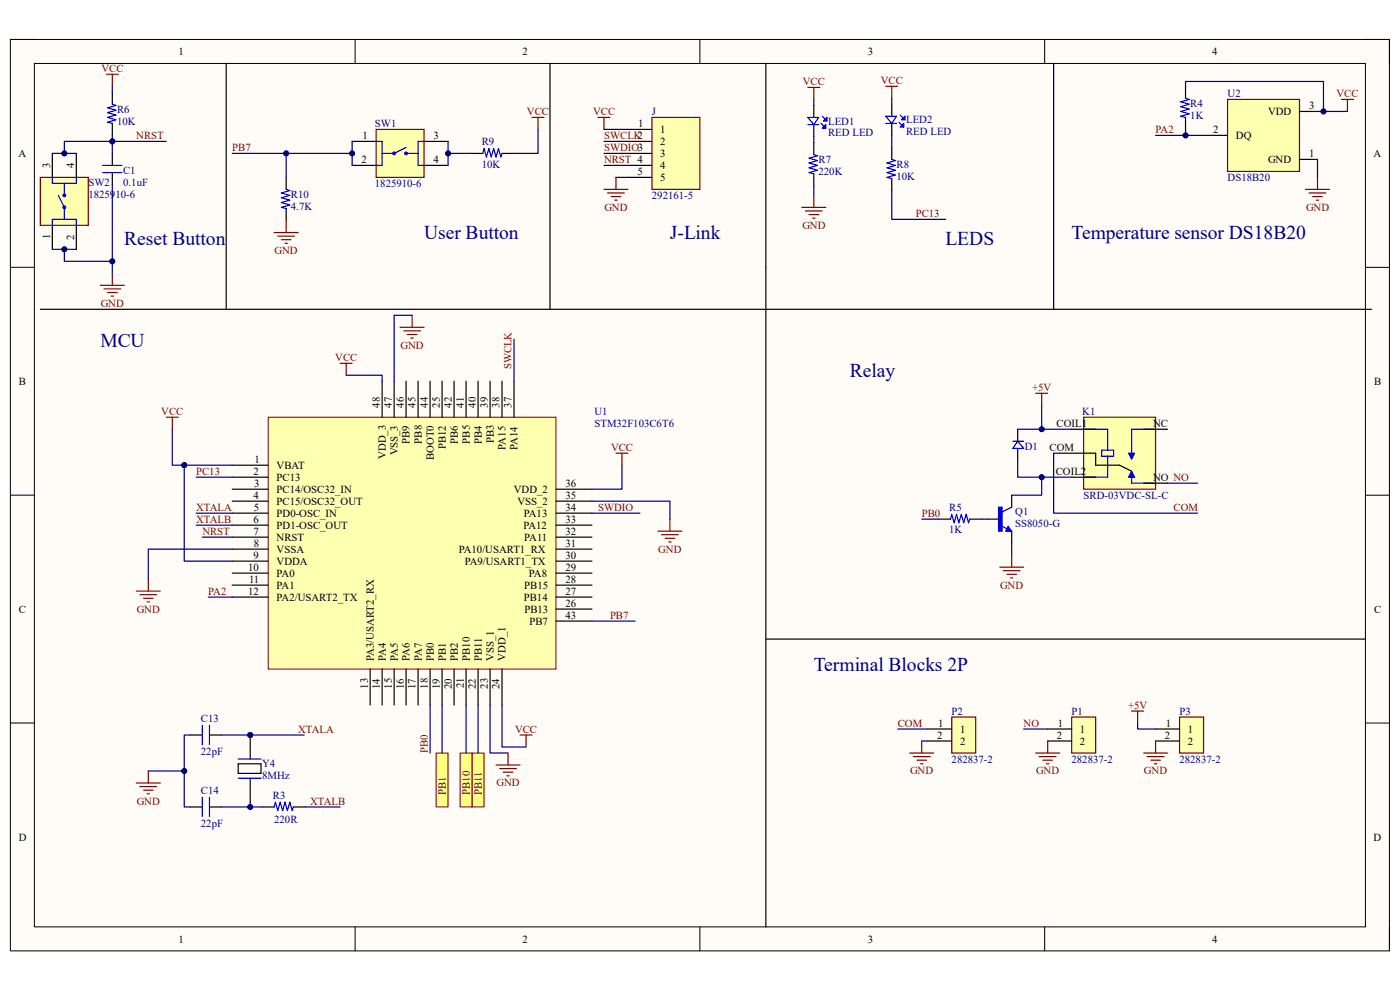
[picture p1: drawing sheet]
<svg xmlns="http://www.w3.org/2000/svg" width="297mm" height="210mm" viewBox="0 0 297 210" stroke-linecap="round" stroke-linejoin="round" font-family="sans-serif">
<path d="M2.2 8.4h292.6v193.3h-292.6z" fill-rule="evenodd" fill="#fffcf8"/>
<path d="M2.2 8.4h292.6v193.3h-292.6z" fill="none" stroke="#000" stroke-width=".21"/>
<path d="M7.3 13.5h282.4v183.1h-282.4z" fill-rule="evenodd" fill="#fffcf8"/>
<g fill="none" stroke="#000" stroke-width=".21">
<path d="M2.2 8.4h5.1M7.3 13.5h282.4v183.1h-282.4zM75.3 8.4v5.1M148.5 8.4v5.1M221.6 8.4v5.1M289.7 8.4h5.1v5.1M2.2 56.7h5.1M289.7 56.7h5.1M2.2 105h5.1M289.7 105.1h5.1M2.2 153.4h5.1M289.7 153.4h5.1"/>
<path d="M75.3 196.6v5.1M148.5 196.6v5.1M221.6 196.6v5.1M294.8 196.6v5.1"/>
</g>
<g fill="none" stroke="#800000" stroke-width=".25">
<path d="M72.2 77.1h2.5M73.4 77.1v2.5M35.3 88.5h2.5M36.5 88.5v2.6M130.7 96.1h2.5M131.9 96.1v2.6M139.6 112.7h5.1M140.3 113.4h3.6M141.1 114.2h2M141.9 115h.5M142.1 110.1v2.6M28.9 125.4h5.1"/>
<path d="M29.7 126.2h3.5M30.4 126.9h2.1M31.2 127.7h.5M31.5 122.9v2.5M107.8 159.7v2.6M110.3 155.9h2.6M111.6 155.9v2.6M105.2 162.3h5.1M106 163h3.6M106.8 163.8h2M107.5 164.6h.5"/>
</g>
<circle cx="53.1" cy="155.9" r=".51" fill="#000080"/>
<circle cx="53.1" cy="155.9" r=".51" fill="none" stroke="#000080" stroke-width=".21"/>
<path d="M53.1 155.9v5.1M50.5 162h4.9v2.1h-4.9z" fill="none" stroke="#000" stroke-width=".25"/>
<circle cx="53.1" cy="155.9" r=".51" fill="#000080"/>
<circle cx="53.1" cy="155.9" r=".51" fill="none" stroke="#000080" stroke-width=".21"/>
<path d="M40.4 155.9h2.5M44.4 155.9h2.6M40.4 171.2h2.5M44.4 171.2h2.6M53.1 165.1v5.1M55.6 171.2h2.6M62.2 171.2h2.6" fill="none" stroke="#000" stroke-width=".25"/>
<path d="M42.9 153.9v4.1M44.4 153.9v4.1M42.9 169.2v4M44.4 169.2v4M50.5 161h4.9M50.5 165.1h4.9M58.2 171.2l.2-1 .5 1.8 .5-1.8 .6 1.8 .5-1.8 .5 1.8 .5-1.8 .5 1.8 .2-.8" fill="none" stroke="#00f" stroke-width=".25"/>
<path d="M84.9 69.4h5.1M85.6 70.2h3.6M86.4 71h2M87.2 71.7h.5M87.4 66.9v2.5M28.9 166.1h5.1M29.7 166.9h3.5M30.4 167.6h2.1M31.2 168.4h.5M31.5 163.6v2.5" fill="none" stroke="#800000" stroke-width=".25"/>
<path d="M92.5 159.7h2.6v11.5h-2.6z" fill-rule="evenodd" fill="#ffff80"/>
<path d="M92.5 159.7h2.6v11.5h-2.6z" fill="none" stroke="#800000" stroke-width=".21"/>
<path d="M100.1 159.7h2.6v11.5h-2.6z" fill-rule="evenodd" fill="#ffff80"/>
<path d="M100.1 159.7h2.6v11.5h-2.6z" fill="none" stroke="#800000" stroke-width=".21"/>
<path d="M56.9 88.5h61.1v53.4h-61.1z" fill-rule="evenodd" fill="#ffffb0"/>
<path d="M56.9 88.5h61.1v53.4h-61.1z" fill="none" stroke="#800000" stroke-width=".21"/>
<g fill="none" stroke="#000" stroke-width=".25">
<path d="M49.3 98.7h7.6M81.1 80.9v7.6M83.6 80.9v7.6M86.2 80.9v7.6M88.7 80.9v7.6M91.2 80.9v7.6M93.8 80.9v7.6M96.3 80.9v7.6M98.9 80.9v7.6M101.4 80.9v7.6M104 80.9v7.6M106.5 80.9v7.6"/>
<path d="M109.1 80.9v7.6M49.3 101.2h7.6M49.3 103.8h7.6M49.3 106.3h7.6M49.3 108.9h7.6M49.3 111.4h7.6M49.3 114h7.6M49.3 116.5h7.6M49.3 119h7.6M118 103.8h7.6M118 106.3h7.6M118 108.9h7.6"/>
<path d="M118 111.4h7.6M118 114h7.6M118 116.5h7.6M118 119h7.6M49.3 121.6h7.6M49.3 124.1h7.6M49.3 126.7h7.6M118 121.6h7.6M118 124.1h7.6M118 126.7h7.6M118 131.8h7.6M118 129.2h7.6"/>
<path d="M78.5 141.9v7.7M81.1 141.9v7.7M83.6 141.9v7.7M86.2 141.9v7.7M88.7 141.9v7.7M91.2 141.9v7.7M93.8 141.9v7.7M96.3 141.9v7.7M98.9 141.9v7.7M101.4 141.9v7.7M104 141.9v7.7M106.5 141.9v7.7"/>
</g>
<path d="M126.9 24.9h2.5M128.1 24.9v2.6M130.7 37.6v2.6M128.1 40.2h5.1M128.9 40.9h3.6M129.7 41.7h2M130.4 42.5h.5" fill="none" stroke="#800000" stroke-width=".25"/>
<path d="M97.6 159.7h2.5v11.5h-2.5z" fill-rule="evenodd" fill="#ffff80"/>
<path d="M97.6 159.7h2.5v11.5h-2.5z" fill="none" stroke="#800000" stroke-width=".21"/>
<path d="M138.3 24.9h10.2v15.3h-10.2z" fill-rule="evenodd" fill="#ffffb0"/>
<path d="M138.3 24.9h10.2v15.3h-10.2z" fill="none" stroke="#800000" stroke-width=".25"/>
<path d="M133.2 27.5h5.1M133.2 30h5.1M133.2 32.5h5.1M133.2 35.1h5.1M133.2 37.6h5.1" fill="none" stroke="#000" stroke-width=".25"/>
<path d="M260.4 21.1h15.3v15.3h-15.3z" fill-rule="evenodd" fill="#ffffb0"/>
<path d="M260.4 21.1h15.3v15.3h-15.3zM279.5 37.6v2.6M284.6 21.1h2.5M285.9 21.1v2.5M277 40.2h5M277.7 40.9h3.6M278.5 41.7h2M279.3 42.5h.5" fill="none" stroke="#800000" stroke-width=".25"/>
<path d="M251.5 18.3v2.5M251.5 24.9v2.6M257.9 28.7h2.5M275.7 23.6h2.5M275.7 33.8h2.5" fill="none" stroke="#000" stroke-width=".25"/>
<path d="M251.5 20.8l.8 .3-1.8 .5 1.8 .5-1.8 .5 1.8 .5-1.8 .5 1.8 .6-1.8 .5 1 .2" fill="none" stroke="#00f" stroke-width=".25"/>
<path d="M201.9 152.1h5.1v7.6h-5.1z" fill-rule="evenodd" fill="#ffffb0"/>
<path d="M201.9 152.1h5.1v7.6h-5.1z" fill="none" stroke="#800000" stroke-width=".25"/>
<path d="M196.8 154.7h5.1M196.8 157.2h5.1" fill="none" stroke="#000" stroke-width=".25"/>
<path d="M229.9 88.5h15.3v15.3h-15.3z" fill-rule="evenodd" fill="#ffffb0"/>
<path d="M229.9 88.5h15.3v15.3h-15.3z" fill="none" stroke="#800000" stroke-width=".25"/>
<path d="M229.9 91.1h5.1v4.4M233.7 95.5h2.6v1.3h-2.6zM235 96.8v4.4h-5.1M245.2 91.1h-5.1v2.5M240.1 102.5h5.1" fill="none" stroke="#00f" stroke-width=".25"/>
<path d="M240.1 100l.6 1.2h-1.3z" fill="#00f"/>
<path d="M240.1 100l.6 1.2h-1.3z" fill="none" stroke="#00f" stroke-width=".25"/>
<path d="M239.4 96.1h1.3l-.6 1.3z" fill="#00f"/>
<path d="M239.4 96.1h1.3l-.6 1.3zM240.1 93.6v2.5M201.7 110.1l.2-1 .5 1.8 .5-1.8 .5 1.8 .5-1.8 .5 1.8 .6-1.8 .5 1.8 .2-.8M240.1 101.2v1.3" fill="none" stroke="#00f" stroke-width=".25"/>
<path d="M224.8 96.1h7.6v2.6h5.1l2.6 1.3M227.4 91.1h5M242.6 91.1h5.1M199.1 110.1h2.6M205.7 110.1h2.6M227.4 101.2h5M242.6 102.5h5.1" fill="none" stroke="#000" stroke-width=".25"/>
<path d="M214.6 117.8v2.5M212.1 120.3h5.1M212.9 121.1h3.5M213.6 121.8h2M214.4 122.6h.5" fill="none" stroke="#800000" stroke-width=".25"/>
<path d="M227.4 152.1h5v7.6h-5z" fill-rule="evenodd" fill="#ffffb0"/>
<path d="M227.4 152.1h5v7.6h-5z" fill="none" stroke="#800000" stroke-width=".25"/>
<path d="M222.3 154.7h5.1M222.3 157.2h5.1" fill="none" stroke="#000" stroke-width=".25"/>
<path d="M250.2 152.1h5.1v7.6h-5.1z" fill-rule="evenodd" fill="#ffffb0"/>
<g fill="none" stroke="#800000" stroke-width=".25">
<path d="M219.7 83.4h2.6M221 83.4v2.6M193 159.7h5.1M195.5 157.2v2.5M219.7 159.7h5.1M222.3 157.2v2.5M240.1 150.8h2.5M241.3 150.8v2.6M242.6 159.7h5.1M245.2 157.2v2.5M250.2 152.1h5.1v7.6h-5.1zM193.8 160.5h3.5"/>
<path d="M194.5 161.3h2.1M195.3 162h.5M220.5 160.5h3.5M221.2 161.3h2.1M222 162h.5M243.4 160.5h3.5M244.1 161.3h2.1M244.9 162h.5"/>
</g>
<path d="M172.7 22.4v2.5M172.7 26.4v2.6M245.2 154.7h5M245.2 157.2h5" fill="none" stroke="#000" stroke-width=".25"/>
<path d="M171.4 24.9h2.3l-1 1.5zM171.4 26.4h2.3M174.2 26.2l1 1" fill="none" stroke="#00f" stroke-width=".25"/>
<path d="M175.2 26.4v.8h-.8z" fill="#00f"/>
<path d="M174.4 24.7l1.1 1M175.2 26.4v.8h-.8z" fill="none" stroke="#00f" stroke-width=".25"/>
<path d="M174.7 25.7l.8-.8v.8z" fill="#00f"/>
<path d="M174.7 25.7l.8-.8v.8zM187.9 24.7h2.3l-1 1.5zM187.9 26.2h2.3M190.7 25.9l1 1" fill="none" stroke="#00f" stroke-width=".25"/>
<path d="M189.2 22.1v2.6M189.2 26.2v2.5" fill="none" stroke="#000" stroke-width=".25"/>
<path d="M191 26.9l.7-.7v.7z" fill="#00f"/>
<path d="M191 26.9l.7-.7v.7zM191 24.4l1 1" fill="none" stroke="#00f" stroke-width=".25"/>
<path d="M191.2 25.4l.8-.7v.7z" fill="#00f"/>
<path d="M21.8 36.6h4.1M21.8 35.1h4.1M23.8 22.1l.8 .3-1.8 .5 1.8 .5-1.8 .5 1.8 .5-1.8 .5 1.8 .5-1.8 .5 1 .3M102.4 32.5l.3-1 .5 1.8 .5-1.8 .5 1.8 .5-1.8 .5 1.8 .5-1.8 .6 1.8 .2-.8M172.7 32.8l.7 .3-1.8 .5 1.8 .5-1.8 .5 1.8 .5-1.8 .5 1.8 .5-1.8 .5 1.1 .3M189.2 33.8l.7 .3-1.7 .5 1.7 .5-1.7 .5 1.7 .5-1.7 .5 1.7 .5-1.7 .5 1 .3M191.2 25.4l.8-.7v.7zM60.7 40.2l.8 .2-1.8 .5 1.8 .5-1.8 .6 1.8 .5-1.8 .5 1.8 .5-1.8 .5 1 .2M214.9 93.6h2.3M215.9 93.6l1.3 1.5h-2.3z" fill="none" stroke="#00f" stroke-width=".25"/>
<g fill="none" stroke="#000" stroke-width=".25">
<path d="M23.8 19.6v2.5M48 13.5v52.1M116.7 13.5v52.1M162.5 13.5v183.1M223.5 13.5v52.1M23.8 26.2v2.5M23.8 32.5v2.6M23.8 36.6v2.6M60.7 37.6v2.6M99.9 32.5h2.5M106.5 32.5h2.6M172.7 30.3v2.5"/>
<path d="M172.7 36.9v2.5M189.2 31.3v2.5M189.2 37.9v2.5M60.7 44.2v2.6M8.6 65.6h282.3M215.9 91.1v2.5M215.9 95.1v2.6M162.5 135.6h127.2"/>
</g>
<g fill="none" stroke="#800000" stroke-width=".25">
<path d="M22.6 15.8h2.5M23.8 15.8v2.5M171.4 18.6h2.5M172.7 18.5v2.6M187.9 18.3h2.6M189.2 18.3v2.5M112.9 24.9h2.5M114.1 24.9v2.6M23.8 58v2.5M58.2 49.3h5.1M58.9 50.1h3.6M59.7 50.9h2"/>
<path d="M60.5 51.6h.5M60.7 46.8v2.5M170.1 44h5.1M170.9 44.8h3.5M171.6 45.5h2.1M172.4 46.3h.5M172.7 41.4v2.6M21.3 60.5h5.1M22 61.3h3.6M22.8 62.1h2M23.6 62.8h.5"/>
</g>
<path d="M79.8 27.5h10.2v10.1h-10.2z" fill-rule="evenodd" fill="#ffffb0"/>
<path d="M79.8 27.5h10.2v10.1h-10.2z" fill="none" stroke="#800000" stroke-width=".25"/>
<g fill="none" stroke="#00f" stroke-width=".25">
<path d="M79.8 30h1.3v5.1h-1.3M86.2 31.3l-2.6 1.2h-2.5M86.2 32.5h2.5M90 30h-1.3v5.1h1.3"/>
<circle cx="83.6" cy="32.5" r=".25"/>
<circle cx="86.2" cy="32.5" r=".25"/>
</g>
<path d="M74.7 30h5.1M74.7 35.1h5.1M90 30h5.1M90 35.1h5.1" fill="none" stroke="#000" stroke-width=".25"/>
<path d="M8.6 37.6h10.1v10.2h-10.1z" fill-rule="evenodd" fill="#ffffb0"/>
<path d="M8.6 37.6h10.1v10.2h-10.1z" fill="none" stroke="#800000" stroke-width=".25"/>
<g fill="none" stroke="#00f" stroke-width=".25">
<path d="M11.1 37.6v1.3h5.1v-1.3M13.6 38.9v2.5M11.1 47.8v-1.3h5.1v1.3M12.4 41.4l1.2 2.6v2.5"/>
<circle cx="13.6" cy="44" r=".25"/>
<circle cx="13.6" cy="41.4" r=".25"/>
<circle cx="13.7" cy="41.4" r=".25"/>
<circle cx="13.7" cy="44" r=".25"/>
</g>
<path d="M11.1 32.5v5.1M16.2 32.5v5.1M11.1 47.8v5.1M16.2 47.8v5.1" fill="none" stroke="#000" stroke-width=".25"/>
<path d="M73.4 79.6h7.7v1.3M36.5 91.1v7.6h2.6M131.9 98.7v5.1h-6.3M49.3 116.5h-17.8v6.4M125.6 106.3h16.5v3.8M44.2 126.7h5.1M125.6 131.8h9.1M104 149.6v10.1h3.8M106.5 149.6v8.9h5.1" fill="none" stroke="#000080" stroke-width=".25"/>
<circle cx="39.1" cy="98.7" r=".51" fill="#000080"/>
<circle cx="39.1" cy="98.7" r=".51" fill="none" stroke="#000080" stroke-width=".21"/>
<path d="M39.1 98.7v20.3h10.2" fill="none" stroke="#000080" stroke-width=".25"/>
<circle cx="39.1" cy="98.7" r=".51" fill="#000080"/>
<circle cx="39.1" cy="98.7" r=".51" fill="none" stroke="#000080" stroke-width=".21"/>
<path d="M39.1 98.7h10.2" fill="none" stroke="#000080" stroke-width=".25"/>
<circle cx="39.1" cy="98.7" r=".51" fill="#000080"/>
<circle cx="39.1" cy="98.7" r=".51" fill="none" stroke="#000080" stroke-width=".21"/>
<path d="M40.4 155.9h-1.3v7.7h-7.6" fill="none" stroke="#000080" stroke-width=".25"/>
<circle cx="39.1" cy="163.6" r=".51" fill="#000080"/>
<circle cx="39.1" cy="163.6" r=".51" fill="none" stroke="#000080" stroke-width=".21"/>
<path d="M39.1 163.6v7.6h1.3" fill="none" stroke="#000080" stroke-width=".25"/>
<circle cx="39.1" cy="163.6" r=".51" fill="#000080"/>
<circle cx="39.1" cy="163.6" r=".51" fill="none" stroke="#000080" stroke-width=".21"/>
<path d="M87.4 66.9h-3.8v14M47 155.9h17.5M93.8 149.6v10.1M98.9 149.6v10.1M101.4 149.6v10.1" fill="none" stroke="#000080" stroke-width=".25"/>
<circle cx="53.1" cy="155.9" r=".51" fill="#000080"/>
<circle cx="53.1" cy="155.9" r=".51" fill="none" stroke="#000080" stroke-width=".21"/>
<path d="M53.1 170.2v1" fill="none" stroke="#000080" stroke-width=".25"/>
<circle cx="53.1" cy="171.2" r=".51" fill="#000080"/>
<circle cx="53.1" cy="171.2" r=".51" fill="none" stroke="#000080" stroke-width=".21"/>
<path d="M251.5 18.3v-1h29.3v6.3M128.1 27.5h5.1M130.7 37.6h2.5M278.2 33.8h1.3v3.8M91.2 149.6v10.1" fill="none" stroke="#000080" stroke-width=".25"/>
<circle cx="280.8" cy="23.6" r=".51" fill="#000080"/>
<circle cx="280.8" cy="23.6" r=".51" fill="none" stroke="#000080" stroke-width=".21"/>
<path d="M251.5 27.5v1.2" fill="none" stroke="#000080" stroke-width=".25"/>
<circle cx="251.5" cy="28.7" r=".51" fill="#000080"/>
<circle cx="251.5" cy="28.7" r=".51" fill="none" stroke="#000080" stroke-width=".21"/>
<path d="M208.3 110.1h1.2M221 101.2v3.9h-6.4" fill="none" stroke="#000080" stroke-width=".25"/>
<circle cx="221" cy="101.2" r=".51" fill="#000080"/>
<circle cx="221" cy="101.2" r=".51" fill="none" stroke="#000080" stroke-width=".21"/>
<path d="M221 86v5.1M195.5 110.1h3.6M214.6 115.2v2.6" fill="none" stroke="#000080" stroke-width=".25"/>
<circle cx="221" cy="91.1" r=".51" fill="#000080"/>
<circle cx="221" cy="91.1" r=".51" fill="none" stroke="#000080" stroke-width=".21"/>
<path d="M23.8 18.3v1.3M114.1 27.5v5h-5M172.7 29v1.3M172.7 39.4v2M189.2 20.8v1.3M245.2 28.7h12.7M195.5 157.2h1.3M241.3 153.4v1.3h3.9" fill="none" stroke="#000080" stroke-width=".25"/>
<circle cx="251.5" cy="28.7" r=".51" fill="#000080"/>
<circle cx="251.5" cy="28.7" r=".51" fill="none" stroke="#000080" stroke-width=".21"/>
<path d="M278.2 23.6h7.7" fill="none" stroke="#000080" stroke-width=".25"/>
<circle cx="280.8" cy="23.6" r=".51" fill="#000080"/>
<circle cx="280.8" cy="23.6" r=".51" fill="none" stroke="#000080" stroke-width=".21"/>
<path d="M215.9 97.7v3.5h11.5" fill="none" stroke="#000080" stroke-width=".25"/>
<circle cx="221" cy="101.2" r=".51" fill="#000080"/>
<circle cx="221" cy="101.2" r=".51" fill="none" stroke="#000080" stroke-width=".21"/>
<path d="M215.9 91.1h11.5" fill="none" stroke="#000080" stroke-width=".25"/>
<circle cx="221" cy="91.1" r=".51" fill="#000080"/>
<circle cx="221" cy="91.1" r=".51" fill="none" stroke="#000080" stroke-width=".21"/>
<path d="M60.7 32.5v5.1M189.2 28.7v2.6" fill="none" stroke="#000080" stroke-width=".25"/>
<circle cx="60.7" cy="32.5" r=".51" fill="#000080"/>
<circle cx="60.7" cy="32.5" r=".51" fill="none" stroke="#000080" stroke-width=".21"/>
<path d="M189.2 40.4v6.1h11.4M41.6 101.2h7.7M41.6 108.9h7.7M41.6 111.4h7.7M42.9 114h6.4M47 171.2h8.6" fill="none" stroke="#000080" stroke-width=".25"/>
<circle cx="53.1" cy="171.2" r=".51" fill="#000080"/>
<circle cx="53.1" cy="171.2" r=".51" fill="none" stroke="#000080" stroke-width=".21"/>
<path d="M74.7 30v2.5h-25.4M128.1 30h5.1M128.1 32.5h5.1M128.1 35.1h5.1M109.1 72v8.9M224.8 96.1h-1.3v12.8h30.6M125.6 108.9h10.2M247.7 102.5h6.4M190.5 154.7h6.3M217.2 154.7h5.1M64.8 171.2h7.4" fill="none" stroke="#000080" stroke-width=".25"/>
<circle cx="74.7" cy="32.5" r=".51" fill="#000080"/>
<circle cx="74.7" cy="32.5" r=".51" fill="none" stroke="#000080" stroke-width=".21"/>
<circle cx="60.7" cy="32.5" r=".51" fill="#000080"/>
<circle cx="60.7" cy="32.5" r=".51" fill="none" stroke="#000080" stroke-width=".21"/>
<path d="M74.7 32.5v2.6" fill="none" stroke="#000080" stroke-width=".25"/>
<circle cx="74.7" cy="32.5" r=".51" fill="#000080"/>
<circle cx="74.7" cy="32.5" r=".51" fill="none" stroke="#000080" stroke-width=".21"/>
<path d="M99.9 32.5h-4.8v2.6" fill="none" stroke="#000080" stroke-width=".25"/>
<circle cx="95.1" cy="32.5" r=".51" fill="#000080"/>
<circle cx="95.1" cy="32.5" r=".51" fill="none" stroke="#000080" stroke-width=".21"/>
<path d="M95.1 30v2.5" fill="none" stroke="#000080" stroke-width=".25"/>
<circle cx="95.1" cy="32.5" r=".51" fill="#000080"/>
<circle cx="95.1" cy="32.5" r=".51" fill="none" stroke="#000080" stroke-width=".21"/>
<path d="M23.8 39.2v16.2" fill="none" stroke="#000080" stroke-width=".25"/>
<circle cx="23.8" cy="55.4" r=".51" fill="#000080"/>
<circle cx="23.8" cy="55.4" r=".51" fill="none" stroke="#000080" stroke-width=".21"/>
<path d="M11.1 52.9h2.5v2.5h10.2v2.6" fill="none" stroke="#000080" stroke-width=".25"/>
<circle cx="13.7" cy="52.9" r=".51" fill="#000080"/>
<circle cx="13.7" cy="52.9" r=".51" fill="none" stroke="#000080" stroke-width=".21"/>
<circle cx="23.8" cy="55.4" r=".51" fill="#000080"/>
<circle cx="23.8" cy="55.4" r=".51" fill="none" stroke="#000080" stroke-width=".21"/>
<path d="M13.6 52.9h2.6" fill="none" stroke="#000080" stroke-width=".25"/>
<circle cx="13.7" cy="52.9" r=".51" fill="#000080"/>
<circle cx="13.7" cy="52.9" r=".51" fill="none" stroke="#000080" stroke-width=".21"/>
<path d="M11.1 32.5h5.1" fill="none" stroke="#000080" stroke-width=".25"/>
<circle cx="13.7" cy="32.5" r=".51" fill="#000080"/>
<circle cx="13.7" cy="32.5" r=".51" fill="none" stroke="#000080" stroke-width=".21"/>
<path d="M23.8 28.7v3.8" fill="none" stroke="#000080" stroke-width=".25"/>
<circle cx="23.8" cy="30" r=".51" fill="#000080"/>
<circle cx="23.8" cy="30" r=".51" fill="none" stroke="#000080" stroke-width=".21"/>
<path d="M23.8 30h-10.2v2.5" fill="none" stroke="#000080" stroke-width=".25"/>
<circle cx="13.7" cy="32.5" r=".51" fill="#000080"/>
<circle cx="13.7" cy="32.5" r=".51" fill="none" stroke="#000080" stroke-width=".21"/>
<circle cx="23.8" cy="30" r=".51" fill="#000080"/>
<circle cx="23.8" cy="30" r=".51" fill="none" stroke="#000080" stroke-width=".21"/>
<path d="M23.8 30h11.5" fill="none" stroke="#000080" stroke-width=".25"/>
<circle cx="23.8" cy="30" r=".51" fill="#000080"/>
<circle cx="23.8" cy="30" r=".51" fill="none" stroke="#000080" stroke-width=".21"/>
<path d="M172.7 21.1v1.3" fill="none" stroke="#000080" stroke-width=".25"/>
<path d="M211.8 107.6h.8v5.1h-.8z" fill-rule="evenodd" fill="#00f"/>
<path d="M211.8 107.6h.8v5.1h-.8zM212.4 111.6l1.2 .6M213.9 111.7l.7 1h-1.2zM213.9 112.2l.1 .2h-.4l.3-.5 .5 .7h-.8M214.6 107.6l-2 1" fill="none" stroke="#00f" stroke-width=".25"/>
<path d="M209.5 110.1h2.6M214.6 105.1v2.5M214.6 112.7v2.5" fill="none" stroke="#000" stroke-width=".25"/>
<g font-size="4.1" fill="#000080">
<text x="26.4" y="52">Reset Button</text>
<text x="90" y="50.7">User Button</text>
<text x="142.1" y="50.7">J-Link</text>
<text x="200.6" y="52">LEDS</text>
<text x="227.3" y="50.7">Temperature sensor DS18B20</text>
<text x="21.3" y="73.6">MCU</text>
<text x="180.3" y="80">Relay</text>
<text x="172.6" y="142.3">Terminal Blocks 2P</text>
</g>
<g font-size="2.3">
<text x="37.9" y="11.7">1</text>
<text x="110.9" y="11.7">2</text>
<text x="184.1" y="11.7">3</text>
<text x="257.1" y="11.7">4</text>
<text x="277.7" y="23.1">3</text>
<text x="76.9" y="29.5">1</text>
<text x="92" y="29.5">3</text>
<text x="135.4" y="26.9">1</text>
<text x="140.1" y="28.2">1</text>
<text x="257.3" y="28.2">2</text>
<text x="262.2" y="29.5">DQ</text>
<text x="269" y="24.4">VDD</text>
<text x="3.9" y="33.3">A</text>
<text x="10.6" y="35.6" transform="rotate(-90 10.6 35.6)">3</text>
<text x="15.7" y="35.6" transform="rotate(-90 15.7 35.6)">4</text>
<text x="76.7" y="34.6">2</text>
<text x="92" y="34.6">4</text>
<text x="140.1" y="30.7">2</text>
<text x="140.1" y="33.3">3</text>
<text x="140.1" y="35.9">4</text>
<text x="269" y="34.6">GND</text>
<text x="277.7" y="33.3">1</text>
<text x="291.4" y="33.3">A</text>
<text x="135.3" y="37.1">5</text>
<text x="140.1" y="38.4">5</text>
<text x="10.6" y="50.7" transform="rotate(-90 10.6 50.7)">1</text>
<text x="15.7" y="50.9" transform="rotate(-90 15.7 50.9)">2</text>
<text x="4" y="81.6">B</text>
<text x="291.5" y="81.6">B</text>
<text x="80.6" y="86.5" transform="rotate(-90 80.6 86.5)">48</text>
<text x="83.1" y="86.5" transform="rotate(-90 83.1 86.5)">47</text>
<text x="85.6" y="86.5" transform="rotate(-90 85.6 86.5)">46</text>
<text x="88.2" y="86.5" transform="rotate(-90 88.2 86.5)">45</text>
<text x="90.8" y="86.5" transform="rotate(-90 90.8 86.5)">44</text>
<text x="93.3" y="86.5" transform="rotate(-90 93.3 86.5)">25</text>
<text x="95.8" y="86.5" transform="rotate(-90 95.8 86.5)">42</text>
<text x="98.4" y="86.5" transform="rotate(-90 98.4 86.5)">41</text>
<text x="100.9" y="86.5" transform="rotate(-90 100.9 86.5)">40</text>
<text x="103.5" y="86.5" transform="rotate(-90 103.5 86.5)">39</text>
<text x="106" y="86.5" transform="rotate(-90 106 86.5)">38</text>
<text x="108.5" y="86.5" transform="rotate(-90 108.5 86.5)">37</text>
<text x="86.9" y="94.1" transform="rotate(-90 86.9 94.1)">PB9</text>
<text x="89.5" y="94.1" transform="rotate(-90 89.5 94.1)">PB8</text>
<text x="94.6" y="95.3" transform="rotate(-90 94.6 95.3)">PB12</text>
<text x="97.1" y="94.1" transform="rotate(-90 97.1 94.1)">PB6</text>
<text x="99.7" y="94.1" transform="rotate(-90 99.7 94.1)">PB5</text>
<text x="102.2" y="94.1" transform="rotate(-90 102.2 94.1)">PB4</text>
<text x="104.7" y="94.1" transform="rotate(-90 104.7 94.1)">PB3</text>
<text x="107.3" y="95.4" transform="rotate(-90 107.3 95.4)">PA15</text>
<text x="109.8" y="95.5" transform="rotate(-90 109.8 95.5)">PA14</text>
<text x="222.7" y="95.6">COM</text>
<text x="224.2" y="90.6">COIL1</text>
<text x="244.6" y="90.6">NC</text>
<text x="53.8" y="100.7">2</text>
<text x="54" y="98.2">1</text>
<text x="58.7" y="99.4">VBAT</text>
<text x="58.7" y="102">PC13</text>
<text x="81.8" y="97.4" transform="rotate(-90 81.8 97.4)">VDD_3</text>
<text x="84.4" y="96.6" transform="rotate(-90 84.4 96.6)">VSS_3</text>
<text x="92" y="97.6" transform="rotate(-90 92 97.6)">BOOT0</text>
<text x="224" y="100.7">COIL2</text>
<text x="244.6" y="102">NO NO</text>
<text x="53.8" y="105.8">4</text>
<text x="53.9" y="103.3">3</text>
<text x="58.7" y="104.5">PC14/OSC32_IN</text>
<text x="58.7" y="107.1">PC15/OSC32_OUT</text>
<text x="109" y="104.5">VDD_2</text>
<text x="109.8" y="107.1">VSS_2</text>
<text x="120" y="105.8">35</text>
<text x="120" y="103.3">36</text>
<text x="53.8" y="110.9">6</text>
<text x="53.8" y="113.4">7</text>
<text x="53.8" y="108.3">5</text>
<text x="58.7" y="109.6">PD0-OSC_IN</text>
<text x="58.7" y="112.1">PD1-OSC_OUT</text>
<text x="111" y="112.1">PA12</text>
<text x="111.1" y="109.6">PA13</text>
<text x="120" y="113.4">32</text>
<text x="120" y="110.9">33</text>
<text x="120" y="108.3">34</text>
<text x="53.8" y="118.5">9</text>
<text x="53.8" y="116">8</text>
<text x="58.7" y="114.7">NRST</text>
<text x="58.7" y="117.3">VSSA</text>
<text x="58.7" y="119.8">VDDA</text>
<text x="97.3" y="117.3">PA10/USART1_RX</text>
<text x="98.6" y="119.8">PA9/USART1_TX</text>
<text x="111.2" y="114.7">PA11</text>
<text x="120" y="118.5">30</text>
<text x="120" y="116">31</text>
<text x="52.7" y="121.1">10</text>
<text x="52.8" y="123.6">11</text>
<text x="58.7" y="122.3">PA0</text>
<text x="58.7" y="124.9">PA1</text>
<text x="111.2" y="124.9">PB15</text>
<text x="112.2" y="122.3">PA8</text>
<text x="120" y="123.6">28</text>
<text x="120" y="121.1">29</text>
<text x="4" y="130">C</text>
<text x="52.7" y="126.2">12</text>
<text x="58.7" y="127.4">PA2/USART2_TX</text>
<text x="111.1" y="127.4">PB14</text>
<text x="111.3" y="130">PB13</text>
<text x="120" y="131.2">43</text>
<text x="120" y="128.7">26</text>
<text x="120" y="126.2">27</text>
<text x="291.5" y="130">C</text>
<text x="112.3" y="132.5">PB7</text>
<text x="79.3" y="140.2" transform="rotate(-90 79.3 140.2)">PA3/USART2_RX</text>
<text x="81.8" y="140.2" transform="rotate(-90 81.8 140.2)">PA4</text>
<text x="84.4" y="140.2" transform="rotate(-90 84.4 140.2)">PA5</text>
<text x="86.9" y="140.2" transform="rotate(-90 86.9 140.2)">PA6</text>
<text x="89.5" y="140.2" transform="rotate(-90 89.5 140.2)">PA7</text>
<text x="92" y="140.2" transform="rotate(-90 92 140.2)">PB0</text>
<text x="94.6" y="140.2" transform="rotate(-90 94.6 140.2)">PB1</text>
<text x="97.1" y="140.2" transform="rotate(-90 97.1 140.2)">PB2</text>
<text x="99.7" y="140.2" transform="rotate(-90 99.7 140.2)">PB10</text>
<text x="102.2" y="140.2" transform="rotate(-90 102.2 140.2)">PB11</text>
<text x="104.7" y="140.2" transform="rotate(-90 104.7 140.2)">VSS_1</text>
<text x="107.3" y="140.2" transform="rotate(-90 107.3 140.2)">VDD_1</text>
<text x="78" y="146.1" transform="rotate(-90 78 146.1)">13</text>
<text x="80.6" y="146.2" transform="rotate(-90 80.6 146.2)">14</text>
<text x="83.1" y="146.1" transform="rotate(-90 83.1 146.1)">15</text>
<text x="85.6" y="146.2" transform="rotate(-90 85.6 146.2)">16</text>
<text x="88.2" y="146.2" transform="rotate(-90 88.2 146.2)">17</text>
<text x="90.8" y="146.1" transform="rotate(-90 90.8 146.1)">18</text>
<text x="93.3" y="146.2" transform="rotate(-90 93.3 146.2)">19</text>
<text x="95.8" y="146.2" transform="rotate(-90 95.8 146.2)">20</text>
<text x="98.4" y="146" transform="rotate(-90 98.4 146)">21</text>
<text x="100.9" y="146.2" transform="rotate(-90 100.9 146.2)">22</text>
<text x="103.5" y="146.1" transform="rotate(-90 103.5 146.1)">23</text>
<text x="106" y="146.2" transform="rotate(-90 106 146.2)">24</text>
<text x="199" y="154.1">1</text>
<text x="203.7" y="155.4">1</text>
<text x="224.5" y="154.1">1</text>
<text x="229.1" y="155.4">1</text>
<text x="247.4" y="154.1">1</text>
<text x="252" y="155.4">1</text>
<text x="198.8" y="156.7">2</text>
<text x="203.7" y="157.9">2</text>
<text x="224.2" y="156.7">2</text>
<text x="229.1" y="157.9">2</text>
<text x="247.1" y="156.7">2</text>
<text x="252" y="157.9">2</text>
<text x="4" y="178.3">D</text>
<text x="291.4" y="178.3">D</text>
<text x="37.9" y="199.9">1</text>
<text x="110.9" y="199.9">2</text>
<text x="184.1" y="199.9">3</text>
<text x="257.1" y="199.9">4</text>
</g>
<g font-size="2.3" fill="#800000">
<text x="21.5" y="15.2">VCC</text>
<text x="186.9" y="17.8">VCC</text>
<text x="170.3" y="18">VCC</text>
<text x="283.5" y="20.6">VCC</text>
<text x="28.9" y="29.5">NRST</text>
<text x="111.8" y="24.4">VCC</text>
<text x="125.8" y="24.4">VCC</text>
<text x="128.1" y="29.5">SWCLK2</text>
<text x="245.2" y="28.2">PA2</text>
<text x="49.3" y="32">PB7</text>
<text x="128.1" y="32">SWDIO3</text>
<text x="128.1" y="34.6">NRST 4</text>
<text x="128.2" y="44.7">GND</text>
<text x="194.3" y="46">PC13</text>
<text x="277.1" y="44.7">GND</text>
<text x="58.3" y="53.9">GND</text>
<text x="170.2" y="48.6">GND</text>
<text x="21.4" y="65.1">GND</text>
<text x="71.1" y="76.5">VCC</text>
<text x="85" y="74">GND</text>
<text x="108.5" y="78.3" transform="rotate(-90 108.5 78.3)">SWCLK</text>
<text x="218.9" y="82.9">+5V</text>
<text x="34.2" y="88">VCC</text>
<text x="129.6" y="95.6">VCC</text>
<text x="41.6" y="100.7">PC13</text>
<text x="41.6" y="108.3">XTALA</text>
<text x="41.6" y="110.9">XTALB</text>
<text x="42.9" y="113.4">NRST</text>
<text x="126.9" y="108.3">SWDIO</text>
<text x="195.5" y="109.6">PB0</text>
<text x="249" y="108.3">COM</text>
<text x="139.7" y="117.3">GND</text>
<text x="212.2" y="124.9">GND</text>
<text x="29" y="130">GND</text>
<text x="44.2" y="126.2">PA2</text>
<text x="129.4" y="131.2">PB7</text>
<text x="63.2" y="155.4">XTALA</text>
<text x="109.3" y="155.4">VCC</text>
<text x="190.5" y="154.1">COM</text>
<text x="217.2" y="154.1">NO</text>
<text x="239.3" y="150.3">+5V</text>
<text x="90.8" y="159.7" transform="rotate(-90 90.8 159.7)">PB0</text>
<text x="105.3" y="166.8">GND</text>
<text x="193.1" y="164.3">GND</text>
<text x="219.8" y="164.3">GND</text>
<text x="242.7" y="164.3">GND</text>
<text x="29" y="170.7">GND</text>
<text x="65.8" y="170.7">XTALB</text>
<text x="94.6" y="168.7" transform="rotate(-90 94.6 168.7)">PB1</text>
<text x="99.7" y="168.7" transform="rotate(-90 99.7 168.7)">PB10</text>
<text x="102.2" y="168.7" transform="rotate(-90 102.2 168.7)">PB11</text>
</g>
<g font-size="2.3" fill="#000080">
<text x="24.8" y="23.9">R6</text>
<text x="252.5" y="22.6">R4</text>
<text x="260.4" y="20.6">U2</text>
<text x="24.8" y="26.4">10K</text>
<text x="79.5" y="26.9">SW1</text>
<text x="138.3" y="24.4">J</text>
<text x="175.7" y="26.4">LED1</text>
<text x="175.7" y="29">RED LED</text>
<text x="192.2" y="26.2">LED2</text>
<text x="192.2" y="28.7">RED LED</text>
<text x="252.5" y="25.1">1K</text>
<text x="102.2" y="30.7">R9</text>
<text x="102.2" y="35.6">10K</text>
<text x="173.7" y="34.6">R7</text>
<text x="190.2" y="35.6">R8</text>
<text x="18.8" y="39.4">SW2</text>
<text x="18.8" y="42">1825910-6</text>
<text x="26.1" y="36.9">C1</text>
<text x="26.1" y="39.4">0.1uF</text>
<text x="61.7" y="42">R10</text>
<text x="79.5" y="39.7">1825910-6</text>
<text x="173.7" y="37.1">220K</text>
<text x="190.2" y="38.1">10K</text>
<text x="260.4" y="38.4">DS18B20</text>
<text x="61.7" y="44.5">4.7K</text>
<text x="138.3" y="42.2">292161-5</text>
<text x="126.1" y="88">U1</text>
<text x="229.6" y="88">K1</text>
<text x="126.1" y="90.6">STM32F103C6T6</text>
<text x="217.4" y="95.4">D1</text>
<text x="229.9" y="105.8">SRD-03VDC-SL-C</text>
<text x="201.4" y="108.3">R5</text>
<text x="201.4" y="113.2">1K</text>
<text x="215.4" y="109.3">Q1</text>
<text x="215.4" y="111.9">SS8050-G</text>
<text x="42.6" y="153.1">C13</text>
<text x="201.9" y="151.6">P2</text>
<text x="227.3" y="151.6">P1</text>
<text x="250.2" y="151.6">P3</text>
<text x="42.6" y="160.2">22pF</text>
<text x="201.9" y="161.8">282837-2</text>
<text x="227.3" y="161.8">282837-2</text>
<text x="250.2" y="161.8">282837-2</text>
<text x="55.6" y="162.8">Y4</text>
<text x="55.6" y="165.3">8MHz</text>
<text x="42.6" y="168.4">C14</text>
<text x="57.9" y="169.4">R3</text>
<text x="42.6" y="175.5">22pF</text>
<text x="58.2" y="174.5">220R</text>
</g>
</svg>
